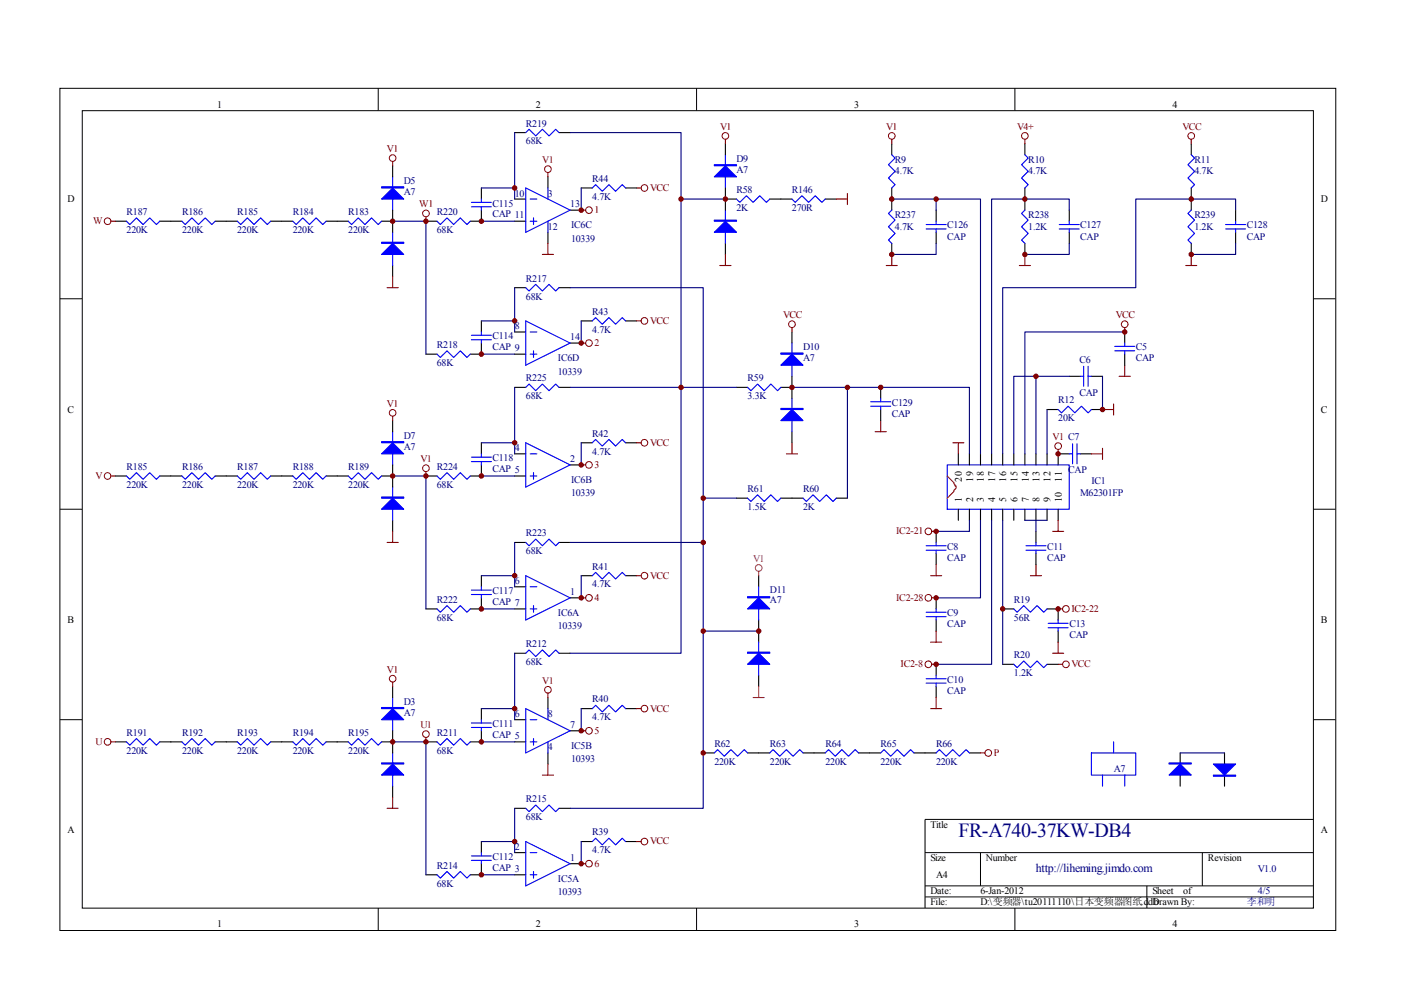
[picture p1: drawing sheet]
<svg xmlns="http://www.w3.org/2000/svg" width="297mm" height="210mm" viewBox="0 0 297 210" stroke-linecap="round" stroke-linejoin="round" font-family="sans-serif">
<g fill="none" stroke="#000" stroke-width=".21">
<path d="M12.7 18.7h270.5v178.6h-270.5zM80.2 18.7v4.7M147.7 18.7v4.7M215.2 18.7v4.7M17.4 23.5h261.1v169h-261.1zM12.7 63.3h4.7M278.4 63.3h4.7M12.7 108h4.7M278.4 108h4.7M12.7 152.6h4.7M278.4 152.6h4.7M278.4 173.7h-82.3v18.8"/>
<path d="M80.2 192.5v4.7M147.7 192.5v4.7M196.1 180.8h82.3M196.1 187.8h82.3M196.1 190.2h82.3M207.9 180.8v7M215.2 192.5v4.7M243.2 187.8v4.7M254.9 180.8v7"/>
</g>
<g fill="none" stroke="#000" stroke-width=".23">
<path d="M83.2 35.2v2.3M102.1 39.9v2.3M109.1 28.1h2.4M116.2 37.5v2.4M118.5 28.1h2.4M123.2 39.9h2.4M132.6 39.9h2.4M153.8 30.5v2.3M153.8 39.9v4.7M189.1 30.5v2.3M189.1 39.9v4.7M217.3 30.5v2.3"/>
<path d="M217.3 39.9v4.7M252.6 30.5v2.3M252.6 39.9v4.7M24.5 46.9h2.3M33.9 46.9h4.7M45.6 46.9h4.7M57.4 46.9h4.7M69.1 46.9h4.7M80.9 46.9h2.3M83.2 44.6v4.7M83.2 56.3v2.3M90.3 46.9h2.4"/>
<path d="M102.1 44.6v2.3h-2.4M109.1 42.2h2.4M109.1 46.9h2.4M116.2 49.3v2.3M120.9 44.6h2.3M153.8 42.2h2.4M153.8 51.6v2.3M163.2 42.2h4.7M175 42.2h2.3M189.1 51.6v2.3M198.5 44.6v2.3M198.5 49.3v2.3"/>
<path d="M217.3 51.6v2.3M226.7 44.6v2.3M226.7 49.3v2.3M252.6 51.6v2.3M262 44.6v2.3M262 49.3v2.3M90.3 75.1h2.4M102.1 72.7v2.4h-2.4M102.1 68v2.4M109.1 70.4h2.4M109.1 75.1h2.4M109.1 61h2.4"/>
<path d="M118.5 61h2.4M120.9 72.7h2.3M123.2 68h2.4M132.6 68h2.4M167.9 70.4v2.3M167.9 79.8v4.7M226.7 79.8h2.3M231.4 79.8h2.4M238.5 70.4v2.3M238.5 75.1v2.3M83.2 89.2v2.3M83.2 98.6v4.7"/>
<path d="M102.1 98.6v2.3h-2.4M102.1 93.9v2.3M109.1 96.2h2.4M109.1 82.1h2.4M118.5 82.1h2.4M120.9 98.6h2.3M123.2 93.9h2.4M132.6 93.9h2.4M156.2 82.1h2.3M165.6 82.1h2.3M167.9 91.5v2.4M186.7 82.1v2.4"/>
<path d="M186.7 86.8v2.4M203.2 96.2v2.4M205.5 96.2v2.4M207.9 96.2v2.4M210.2 96.2v2.4M212.6 96.2v2.4M214.9 96.2v2.4M217.3 96.2v2.4M219.6 96.2v2.4M222 96.2v2.4M222 86.8h2.3M226.7 96.2h-2.4v2.4"/>
<path d="M229 96.2h2.4M231.4 86.8h2.4M24.5 100.9h2.3M33.9 100.9h4.7M45.6 100.9h4.7M57.4 100.9h4.7M69.1 100.9h4.7M80.9 100.9h2.3M83.2 110.3v2.4M90.3 100.9h2.4M109.1 100.9h2.4M109.1 115h2.4"/>
<path d="M118.5 115h2.4M156.2 105.6h2.3M165.6 105.6h4.7M177.3 105.6h2.4M198.5 112.7v2.3M198.5 117.4v2.3M203.2 108v2.3M205.5 108v2.3M207.9 108v2.3M210.2 108v2.3M212.6 108v2.3M214.9 108v2.3"/>
<path d="M217.3 108v2.3M219.6 108v2.3M219.6 112.7v2.3M219.6 117.4v2.3M222 108v2.3M224.3 108v2.3M90.3 129.1h2.4M102.1 122.1v2.3M102.1 126.8v2.3h-2.4M109.1 124.4h2.4M109.1 129.1h2.4M109.1 138.5h2.4"/>
<path d="M118.5 138.5h2.4M120.9 126.8h2.3M123.2 122.1h2.4M132.6 122.1h2.4M160.9 122.1v2.3M160.9 131.5v4.7M198.5 126.8v2.3M198.5 131.5v2.3M212.6 129.1h2.3M222 129.1h2.3v2.4M224.3 133.8v2.4M24.5 157.3h2.3"/>
<path d="M33.9 157.3h4.7M45.6 157.3h4.7M57.4 157.3h4.7M69.1 157.3h4.7M80.9 157.3h2.3M83.2 145.5v2.4M83.2 154.9v4.7M90.3 157.3h2.4M102.1 154.9v2.4h-2.4M102.1 150.2v2.4M109.1 157.3h2.4M109.1 152.6h2.4"/>
<path d="M116.2 147.9v2.3M116.2 159.6v2.4M120.9 154.9h2.3M123.2 150.2h2.4M132.6 150.2h2.4M149.1 159.6h2.3M158.5 159.6h4.7M160.9 143.2v2.3M170.3 159.6h4.7M182 159.6h4.7M193.8 159.6h4.7M198.5 140.9v2.3"/>
<path d="M198.5 145.5v2.4M205.5 159.6h2.4M212.6 140.9h2.3M222 140.9h2.3M250.2 159.6v2.4M259.6 159.6v2.4M83.2 166.7v2.3M102.1 178.4v2.4M109.1 171.4h2.4M118.5 171.4h2.4M123.2 178.4h2.4M132.6 178.4h2.4"/>
<path d="M250.2 164.3v2.4M259.6 164.3v2.4M90.3 185.5h2.4M102.1 183.1v2.4h-2.4M109.1 180.8h2.4M109.1 185.5h2.4M120.9 183.1h2.3"/>
</g>
<g fill="none" stroke="#00f" stroke-width=".23">
<path d="M83.2 37.5v7.1M111.5 28.1l.7-.7 1.4 1.4 1.4-1.4 1.4 1.4 1.4-1.4 .7 .7M111.5 39.9l9.4 4.7-9.4 4.7zM116.2 39.9v2.3M125.6 39.9l.7-.7 1.4 1.4 1.4-1.4 1.4 1.4 1.4-1.4 .7 .7M153.8 32.8v7.1M189.1 32.8l.7 .7-1.4 1.4 1.4 1.4-1.4 1.4 1.4 1.5-.7 .7M217.3 32.8l.7 .7-1.4 1.4 1.4 1.4-1.4 1.4 1.4 1.5-.7 .7M252.6 32.8l.7 .7-1.4 1.4 1.4 1.4-1.4 1.4 1.4 1.5-.7 .7M26.8 46.9l.7 .7 1.4-1.4 1.4 1.4 1.4-1.4 1.5 1.4 .7-.7M38.6 46.9l.7 .7 1.4-1.4 1.4 1.4 1.4-1.4 1.4 1.4 .7-.7M50.3 46.9l.7 .7 1.4-1.4 1.5 1.4 1.4-1.4 1.4 1.4 .7-.7"/>
<path d="M62.1 46.9l.7 .7 1.4-1.4 1.4 1.4 1.4-1.4 1.4 1.4 .7-.7M73.8 46.9l.7 .7 1.5-1.4 1.4 1.4 1.4-1.4 1.4 1.4 .7-.7M83.2 49.3v7M92.7 46.9l.7 .7 1.4-1.4 1.4 1.4 1.4-1.4 1.4 1.4 .7-.7M99.9 42.9h4.3M99.9 43.9h4.3M102.1 42.2v.7M102.1 43.9v.7M112.4 42.2h1.4M112.4 46.9h1.4M113.1 46.2v1.4M116.2 46.9v2.4"/>
<path d="M153.8 44.6v7M156.2 42.2l.7 .7 1.4-1.4 1.4 1.4 1.4-1.4 1.4 1.4 .7-.7M167.9 42.2l.7 .7 1.4-1.4 1.4 1.4 1.4-1.4 1.5 1.4 .7-.7M189.1 44.6l-.7 .7 1.4 1.4-1.4 1.4 1.4 1.4-1.4 1.4 .7 .7M196.4 47.6h4.2M196.4 48.5h4.2M198.5 46.9v.7M198.5 48.5v.8M217.3 44.6l-.7 .7 1.4 1.4-1.4 1.4 1.4 1.4-1.4 1.4 .7 .7M224.6 47.6h4.2M224.6 48.5h4.2M226.7 46.9v.7"/>
<path d="M226.7 48.5v.8M252.6 44.6l-.7 .7 1.4 1.4-1.4 1.4 1.4 1.4-1.4 1.4 .7 .7M259.9 47.6h4.2M259.9 48.5h4.2M262 46.9v.7M262 48.5v.8M92.7 75.1l.7 .7 1.4-1.4 1.4 1.4 1.4-1.4 1.4 1.4 .7-.7M99.9 71.1h4.3M99.9 72h4.3M102.1 70.4v.7M102.1 72v.7M111.5 61l.7 .7 1.4-1.4 1.4 1.4 1.4-1.4 1.4 1.4 .7-.7"/>
<path d="M111.5 68l9.4 4.7-9.4 4.7zM112.4 70.4h1.4M112.4 75.1h1.4M113.1 74.4v1.4M125.6 68l.7-.7 1.4 1.4 1.4-1.4 1.4 1.4 1.4-1.4 .7 .7M167.9 72.7v7.1M229 79.8h.8M229.8 77.7v4.2M230.7 79.8h.7M230.7 77.7v4.2M236.3 73.4h4.3M236.3 74.4h4.3"/>
<path d="M238.5 72.7v.7M238.5 74.4v.7M83.2 91.5v7.1M99.9 96.9h4.3M99.9 97.9h4.3M102.1 96.2v.7M102.1 97.9v.7M111.5 82.1l.7-.7 1.4 1.4 1.4-1.4 1.4 1.4 1.4-1.4 .7 .7M111.5 93.9l9.4 4.7-9.4 4.7zM112.4 96.2h1.4M125.6 93.9l.7-.7 1.4 1.4 1.4-1.4 1.4 1.4 1.4-1.4 .7 .7M158.5 82.1l.7 .7 1.4-1.4 1.4 1.4 1.4-1.4 1.5 1.4 .7-.7"/>
<path d="M167.9 84.5v7M184.6 85.2h4.2M184.6 86.1h4.2M186.7 84.5v.7M186.7 86.1v.7M200.8 98.6h25.9v9.4h-25.9zM224.3 86.8l.8 .7 1.4-1.4 1.4 1.4 1.4-1.4 1.4 1.4 .7-.7M226.7 96.2h.7M227.4 94.1v4.2M228.3 96.2h.7M228.3 94.1v4.2M26.8 100.9l.7 .7 1.4-1.4 1.4 1.4 1.4-1.4 1.5 1.4 .7-.7"/>
<path d="M38.6 100.9l.7 .7 1.4-1.4 1.4 1.4 1.4-1.4 1.4 1.4 .7-.7M50.3 100.9l.7 .7 1.4-1.4 1.5 1.4 1.4-1.4 1.4 1.4 .7-.7M62.1 100.9l.7 .7 1.4-1.4 1.4 1.4 1.4-1.4 1.4 1.4 .7-.7M73.8 100.9l.7 .7 1.5-1.4 1.4 1.4 1.4-1.4 1.4 1.4 .7-.7M83.2 103.3v7M92.7 100.9l.7 .7 1.4-1.4 1.4 1.4 1.4-1.4 1.4 1.4 .7-.7M111.5 115l.7 .7 1.4-1.4 1.4 1.4 1.4-1.4 1.4 1.4 .7-.7M112.4 100.9h1.4M113.1 100.2v1.4M158.5 105.6l.7 .7 1.4-1.4 1.4 1.4 1.4-1.4 1.5 1.4 .7-.7M170.3 105.6l.7 .7 1.4-1.4 1.4 1.4 1.4-1.4 1.4 1.4 .7-.7M196.4 115.7h4.2"/>
<path d="M196.4 116.7h4.2M198.5 115v.7M198.5 116.7v.7M217.5 115.7h4.3M217.5 116.7h4.3M219.6 115v.7M219.6 116.7v.7M92.7 129.1l.7 .7 1.4-1.4 1.4 1.4 1.4-1.4 1.4 1.4 .7-.7M99.9 125.1h4.3M99.9 126.1h4.3M102.1 124.4v.7M102.1 126.1v.7"/>
<path d="M111.5 138.5l.7-.7 1.4 1.4 1.4-1.4 1.4 1.4 1.4-1.4 .7 .7M111.5 122.1l9.4 4.7-9.4 4.7zM112.4 124.4h1.4M112.4 129.1h1.4M113.1 128.4v1.4M125.6 122.1l.7-.7 1.4 1.4 1.4-1.4 1.4 1.4 1.4-1.4 .7 .7M160.9 124.4v7.1M160.9 136.2v7M196.4 129.8h4.2M196.4 130.8h4.2M198.5 129.1v.7M198.5 130.8v.7"/>
<path d="M214.9 129.1l.7 .7 1.5-1.4 1.4 1.4 1.4-1.4 1.4 1.4 .7-.7M222.2 132.2h4.3M222.2 133.1h4.3M224.3 131.5v.7M224.3 133.1v.7M26.8 157.3l.7 .7 1.4-1.4 1.4 1.4 1.4-1.4 1.5 1.4 .7-.7M38.6 157.3l.7 .7 1.4-1.4 1.4 1.4 1.4-1.4 1.4 1.4 .7-.7M50.3 157.3l.7 .7 1.4-1.4 1.5 1.4 1.4-1.4 1.4 1.4 .7-.7M62.1 157.3l.7 .7 1.4-1.4 1.4 1.4 1.4-1.4 1.4 1.4 .7-.7M73.8 157.3l.7 .7 1.5-1.4 1.4 1.4 1.4-1.4 1.4 1.4 .7-.7M83.2 147.9v7M83.2 159.6v7.1"/>
<path d="M92.7 157.3l.7 .7 1.4-1.4 1.4 1.4 1.4-1.4 1.4 1.4 .7-.7M99.9 153.3h4.3M99.9 154.2h4.3M102.1 152.6v.7M102.1 154.2v.7M111.5 150.2l9.4 4.7-9.4 4.7zM112.4 152.6h1.4M112.4 157.3h1.4M113.1 156.6v1.4M116.2 150.2v2.4M116.2 157.3v2.3M125.6 150.2l.7-.7 1.4 1.4 1.4-1.4 1.4 1.4 1.4-1.4 .7 .7"/>
<path d="M151.4 159.6l.8-.7 1.4 1.4 1.4-1.4 1.4 1.4 1.4-1.4 .7 .7M163.2 159.6l.7-.7 1.4 1.4 1.4-1.4 1.4 1.4 1.5-1.4 .7 .7M175 159.6l.7-.7 1.4 1.4 1.4-1.4 1.4 1.4 1.4-1.4 .7 .7M186.7 159.6l.7-.7 1.4 1.4 1.4-1.4 1.5 1.4 1.4-1.4 .7 .7M196.4 143.9h4.2M196.4 144.8h4.2M198.5 159.6l.7-.7 1.4 1.4 1.4-1.4 1.4 1.4 1.4-1.4 .7 .7M198.5 143.2v.7M198.5 144.8v.7M214.9 140.9l.7 .7 1.5-1.5 1.4 1.5 1.4-1.5 1.4 1.5 .7-.7M231.4 159.6h9.4v4.7h-9.4zM236.1 157.3v2.3"/>
<path d="M111.5 171.4l.7 .7 1.4-1.4 1.4 1.4 1.4-1.4 1.4 1.4 .7-.7M111.5 178.4l9.4 4.7-9.4 4.7zM125.6 178.4l.7-.7 1.4 1.4 1.4-1.4 1.4 1.4 1.4-1.4 .7 .7M233.8 164.3v2.4M238.5 164.3v2.4M92.7 185.5l.7 .7 1.4-1.4 1.4 1.4 1.4-1.4 1.4 1.4 .7-.7M99.9 181.5h4.3M99.9 182.4h4.3M102.1 180.8v.7M102.1 182.4v.7M112.4 180.8h1.4M112.4 185.5h1.4"/>
<path d="M113.1 184.8v1.4"/>
</g>
<g fill="none" stroke="#800000" stroke-width=".21">
<circle cx="83.2" cy="33.5" r=".7"/>
<circle cx="116.2" cy="35.9" r=".71"/>
<circle cx="136.6" cy="39.9" r=".7"/>
<circle cx="153.8" cy="28.8" r=".7"/>
<circle cx="189.1" cy="28.8" r=".7"/>
<circle cx="217.3" cy="28.8" r=".7"/>
<circle cx="252.6" cy="28.8" r=".7"/>
<circle cx="22.8" cy="46.9" r=".7"/>
<circle cx="90.3" cy="45.3" r=".71"/>
<circle cx="124.9" cy="44.6" r=".7"/>
<circle cx="124.9" cy="72.7" r=".7"/>
<circle cx="136.6" cy="68" r=".71"/>
<circle cx="167.9" cy="68.7" r=".71"/>
<circle cx="238.5" cy="68.7" r=".71"/>
<circle cx="83.2" cy="87.5" r=".7"/>
<circle cx="90.3" cy="99.3" r=".71"/>
<circle cx="124.9" cy="98.6" r=".71"/>
<circle cx="136.6" cy="93.9" r=".7"/>
<circle cx="224.3" cy="94.6" r=".71"/>
<circle cx="22.8" cy="100.9" r=".7"/>
<circle cx="196.8" cy="112.7" r=".71"/>
<circle cx="124.9" cy="126.8" r=".71"/>
<circle cx="136.6" cy="122.1" r=".7"/>
<circle cx="196.8" cy="126.8" r=".71"/>
<circle cx="226" cy="129.1" r=".71"/>
<circle cx="22.8" cy="157.3" r=".71"/>
<circle cx="83.2" cy="143.9" r=".71"/>
<circle cx="90.3" cy="155.6" r=".71"/>
<circle cx="116.2" cy="146.3" r=".71"/>
<circle cx="124.9" cy="154.9" r=".7"/>
<circle cx="136.6" cy="150.2" r=".7"/>
<circle cx="196.8" cy="140.8" r=".71"/>
<circle cx="209.5" cy="159.6" r=".71"/>
<circle cx="226" cy="140.8" r=".71"/>
<circle cx="136.6" cy="178.4" r=".7"/>
<circle cx="124.9" cy="183.1" r=".7"/>
</g>
<g fill="none" stroke="#800000" stroke-width=".23">
<path d="M83.2 34.2v1M116.2 36.6v.9M135 39.9h.9M153.8 29.5v1M189.1 29.5v1M217.3 29.5v1M252.6 29.5v1M23.5 46.9h1M83.2 58.6v2.4M90.3 46v.9M115 53.9h2.3M116.2 51.6v2.3"/>
<path d="M123.2 44.6h1M152.6 56.3h2.4M153.8 53.9v2.4M177.3 42.2h2.4M179.7 41v2.4M187.9 56.3h2.3M189.1 53.9v2.4M216.1 56.3h2.4M217.3 53.9v2.4M251.4 56.3h2.3M252.6 53.9v2.4M82.1 61h2.3"/>
<path d="M123.2 72.7h1M135 68h.9M167.9 69.5v.9M237.3 79.8h2.3M238.5 69.5v.9M238.5 77.4v2.4M83.2 88.2v1M90.3 100v.9M123.2 98.6h1M135 93.9h.9M166.7 96.2h2.4M167.9 93.9v2.3"/>
<path d="M185.5 91.5h2.4M186.7 89.2v2.3M202 93.9h2.4M203.2 93.9v2.3M224.3 95.3v.9M231.4 96.2h2.4M233.8 95.1v2.3M233.8 86.8h2.3M236.1 85.7v2.3M23.5 100.9h1M82.1 115h2.3M83.2 112.7v2.3"/>
<path d="M197.5 112.7h1M198.5 119.7v2.4M219.6 119.7v2.4M223.2 112.7h2.3M224.3 110.3v2.4M123.2 126.8h1M135 122.1h.9M197.3 122.1h2.4M197.3 136.2h2.4M197.5 126.8h1M198.5 133.8v2.4M218.5 122.1h2.3"/>
<path d="M223.2 138.5h2.3M224.3 136.2v2.3M224.3 129.1h1M23.5 157.3h1M83.2 144.6v.9M90.3 156.4v.9M116.2 147v.9M123.2 154.9h1M135 150.2h.9M197.3 150.2h2.4M197.5 140.9h1M198.5 147.9v2.3"/>
<path d="M207.9 159.6h.9M224.3 140.9h1M82.1 171.4h2.3M83.2 169v2.4M115 164.3h2.3M116.2 162v2.3M135 178.4h.9M123.2 183.1h1"/>
</g>
<g fill="#00f" stroke="#00f" stroke-width=".23">
<path d="M83.2 51.6l2.4 2.3h-4.7z"/>
<path d="M83.2 39.9l2.4 2.3h-4.7z"/>
<path d="M83.2 105.6l2.4 2.4h-4.7z"/>
<path d="M83.2 93.9l2.4 2.3h-4.7z"/>
<path d="M83.2 162l2.4 2.3h-4.7z"/>
<path d="M83.2 150.2l2.4 2.4h-4.7z"/>
<path d="M151.4 49.3l2.4-2.4 2.4 2.4z"/>
<path d="M151.4 37.5l2.4-2.3 2.4 2.3z"/>
<path d="M165.6 89.2l2.3-2.4 2.4 2.4z"/>
<path d="M165.6 77.4l2.3-2.3 2.4 2.3z"/>
<path d="M247.9 164.3l2.3-2.3 2.4 2.3z"/>
<path d="M257.3 162h4.7l-2.4 2.3z"/>
<path d="M160.9 138.5l2.3 2.4h-4.7z"/>
<path d="M158.5 129.1l2.4-2.3 2.3 2.3z"/>
<path d="M80.9 51.4h4.7v.2h-4.7z" fill-rule="evenodd"/>
<path d="M80.9 39.6h4.7v.3h-4.7z" fill-rule="evenodd"/>
<path d="M80.9 105.4h4.7v.2h-4.7z" fill-rule="evenodd"/>
<path d="M80.9 93.6h4.7v.3h-4.7z" fill-rule="evenodd"/>
<path d="M80.9 161.8h4.7v.2h-4.7z" fill-rule="evenodd"/>
<path d="M80.9 150h4.7v.2h-4.7z" fill-rule="evenodd"/>
<path d="M151.4 46.7h4.8v.2h-4.8z" fill-rule="evenodd"/>
<path d="M151.4 34.9h4.8v.3h-4.8z" fill-rule="evenodd"/>
<path d="M165.6 86.6h4.7v.2h-4.7z" fill-rule="evenodd"/>
<path d="M165.6 74.9h4.7v.2h-4.7z" fill-rule="evenodd"/>
<path d="M247.9 161.8h4.7v.2h-4.7z" fill-rule="evenodd"/>
<path d="M257.3 164.3h4.7v.3h-4.7z" fill-rule="evenodd"/>
<path d="M158.5 138.3h4.7v.2h-4.7z" fill-rule="evenodd"/>
<path d="M158.5 126.5h4.7v.3h-4.7z" fill-rule="evenodd"/>
</g>
<g fill="none" stroke="#000080" stroke-width=".23">
<path d="M102.1 39.9h7M109.1 28.1v14.1M120.9 28.1h23.5v110.4h-23.5M123.2 39.9v4.7M83.2 46.9h7.1v28.2M102.1 46.9h7M144.4 42.2h9.4M189.1 42.2h9.4v2.4M198.5 51.6v2.3h-9.4M198.5 42.2h9.4v54M226.7 44.6v-2.4h-16.5v54M226.7 51.6v2.3h-9.4"/>
<path d="M262 44.6v-2.4h-21.2v18.8h-28.2v35.2M262 51.6v2.3h-9.4M102.1 68h7M102.1 75.1h7M109.1 61v9.4M120.9 61h28.2v110.4h-28.2M123.2 68v4.7M219.6 79.8h-4.7v16.4M226.7 79.8h-7.1v16.4M233.8 79.8v7M238.5 70.4h-21.2v25.8M102.1 93.9h7"/>
<path d="M109.1 82.1v14.1M120.9 82.1h35.3M123.2 93.9v4.7M167.9 82.1h37.6v14.1M179.7 82.1v23.5M222 86.8v9.4M83.2 100.9h7.1v28.2M102.1 100.9h7M109.1 115v9.4M120.9 115h28.2M149.1 105.6h7.1M205.5 110.3v2.4h-7"/>
<path d="M207.9 110.3v16.5h-9.4M210.2 110.3v30.6h-11.7M212.6 110.3v30.6M217.3 110.3h4.7M219.6 110.3v2.4M102.1 122.1h7M102.1 129.1h7M109.1 138.5v14.1M123.2 122.1v4.7M149.1 133.8h11.8M83.2 157.3h7.1v28.2M102.1 150.2h7"/>
<path d="M102.1 157.3h7M123.2 150.2v4.7M250.2 159.6h9.4M102.1 178.4h7M109.1 171.4v9.4M123.2 178.4v4.7M102.1 185.5h7"/>
</g>
<g fill="#800000" stroke="#800000" stroke-width=".21">
<circle cx="109.1" cy="39.9" r=".47"/>
<circle cx="102.1" cy="46.9" r=".47"/>
<circle cx="109.1" cy="68" r=".47"/>
<circle cx="90.3" cy="46.9" r=".47"/>
<circle cx="102.1" cy="75.1" r=".47"/>
<circle cx="123.2" cy="44.6" r=".47"/>
<circle cx="123.2" cy="72.7" r=".47"/>
<circle cx="102.1" cy="100.9" r=".47"/>
<circle cx="109.1" cy="93.9" r=".47"/>
<circle cx="102.1" cy="129.1" r=".47"/>
<circle cx="109.1" cy="122.1" r=".47"/>
<circle cx="102.1" cy="157.3" r=".47"/>
<circle cx="109.1" cy="150.2" r=".47"/>
<circle cx="102.1" cy="185.5" r=".47"/>
<circle cx="109.1" cy="178.4" r=".47"/>
<circle cx="90.3" cy="157.3" r=".47"/>
<circle cx="90.3" cy="100.9" r=".47"/>
<circle cx="83.2" cy="46.9" r=".47"/>
<circle cx="83.2" cy="100.9" r=".47"/>
<circle cx="83.2" cy="157.3" r=".47"/>
<circle cx="149.1" cy="115" r=".47"/>
<circle cx="149.1" cy="159.6" r=".47"/>
<circle cx="123.2" cy="126.8" r=".47"/>
<circle cx="123.2" cy="154.9" r=".47"/>
<circle cx="123.2" cy="183.1" r=".47"/>
<circle cx="123.2" cy="98.6" r=".47"/>
<circle cx="198.5" cy="112.7" r=".47"/>
<circle cx="224.3" cy="129.1" r=".47"/>
<circle cx="212.6" cy="129.1" r=".47"/>
<circle cx="198.5" cy="126.8" r=".47"/>
<circle cx="198.5" cy="140.8" r=".47"/>
<circle cx="224.3" cy="96.2" r=".47"/>
<circle cx="153.8" cy="42.2" r=".47"/>
<circle cx="144.4" cy="42.2" r=".47"/>
<circle cx="167.9" cy="82.1" r=".47"/>
<circle cx="144.4" cy="82.1" r=".47"/>
<circle cx="149.1" cy="105.6" r=".47"/>
<circle cx="179.7" cy="82.1" r=".47"/>
<circle cx="186.7" cy="82.1" r=".47"/>
<circle cx="233.8" cy="86.8" r=".47"/>
<circle cx="238.5" cy="70.4" r=".47"/>
<circle cx="252.6" cy="53.9" r=".47"/>
<circle cx="217.3" cy="53.9" r=".47"/>
<circle cx="189.1" cy="53.9" r=".47"/>
<circle cx="189.1" cy="42.2" r=".47"/>
<circle cx="198.5" cy="42.2" r=".47"/>
<circle cx="217.3" cy="42.2" r=".47"/>
<circle cx="252.6" cy="42.2" r=".47"/>
<circle cx="160.9" cy="133.8" r=".47"/>
<circle cx="149.1" cy="133.8" r=".47"/>
<circle cx="219.6" cy="79.8" r=".47"/>
</g>
<path d="M200.8 100.9l.3 .3a3.7 3.7 0 0 1 1.4 1.8h.2a.74 .74 0 0 1-.5 1v.2l-1.4 1.4" fill="none" stroke="#f00" stroke-width=".23"/>
<circle cx="160.9" cy="120.4" r=".71" fill="none" stroke="#a1006a" stroke-width=".21"/>
<path d="M160.9 121.1v1M159.7 147.9h2.3M160.9 145.5v2.4" fill="none" stroke="#a1006a" stroke-width=".23"/>
<text font-size="4.2" fill="#000080" x="203.2" y="177.4">FR-A740-37KW-DB4</text>
<text font-size="2.5" fill="#000080" x="219.6" y="184.8">http://liheming.jimdo.com</text>
<g font-size="2.1">
<text x="46.1" y="22.9">1</text>
<text x="113.6" y="22.9">2</text>
<text x="181.1" y="22.9">3</text>
<text x="248.6" y="22.9">4</text>
<text x="14.3" y="42.8">D</text>
<text x="280.1" y="42.8">D</text>
<text x="14.3" y="87.5">C</text>
<text x="280.1" y="87.5">C</text>
<text x="204" y="106.5" transform="rotate(-90 204 106.5)">1</text>
<text x="204" y="102.1" transform="rotate(-90 204 102.1)">20</text>
<text x="206.3" y="106.5" transform="rotate(-90 206.3 106.5)">2</text>
<text x="206.3" y="102.1" transform="rotate(-90 206.3 102.1)">19</text>
<text x="208.6" y="106.5" transform="rotate(-90 208.6 106.5)">3</text>
<text x="208.6" y="102.1" transform="rotate(-90 208.6 102.1)">18</text>
<text x="211" y="106.5" transform="rotate(-90 211 106.5)">4</text>
<text x="211" y="102.1" transform="rotate(-90 211 102.1)">17</text>
<text x="213.4" y="106.5" transform="rotate(-90 213.4 106.5)">5</text>
<text x="213.4" y="102.1" transform="rotate(-90 213.4 102.1)">16</text>
<text x="215.7" y="106.5" transform="rotate(-90 215.7 106.5)">6</text>
<text x="215.7" y="102.1" transform="rotate(-90 215.7 102.1)">15</text>
<text x="218.1" y="106.5" transform="rotate(-90 218.1 106.5)">7</text>
<text x="218.1" y="102.1" transform="rotate(-90 218.1 102.1)">14</text>
<text x="220.4" y="106.5" transform="rotate(-90 220.4 106.5)">8</text>
<text x="220.4" y="102.1" transform="rotate(-90 220.4 102.1)">13</text>
<text x="222.8" y="106.5" transform="rotate(-90 222.8 106.5)">9</text>
<text x="222.8" y="102.1" transform="rotate(-90 222.8 102.1)">12</text>
<text x="225.1" y="106.5" transform="rotate(-90 225.1 106.5)">10</text>
<text x="225.1" y="102.1" transform="rotate(-90 225.1 102.1)">11</text>
<text x="14.3" y="132.1">B</text>
<text x="280.1" y="132.1">B</text>
<text x="14.3" y="176.7">A</text>
<text x="197.3" y="175.5">Title</text>
<text x="280.1" y="176.7">A</text>
<text x="197.3" y="182.6">Size</text>
<text x="209" y="182.6">Number</text>
<text x="256.1" y="182.6">Revision</text>
<text x="197.3" y="189.6">Date:</text>
<text x="197.3" y="192">File:</text>
<text x="198.5" y="186.1">A4</text>
<text x="207.9" y="189.6">6-Jan-2012</text>
<text x="207.9" y="192">D:\变频器\tu20111110\日本变频器图纸.ddb</text>
<text x="244.3" y="189.6">Sheet</text>
<text x="244.3" y="192">Drawn By:</text>
<text x="250.9" y="189.6">of</text>
<text x="46.1" y="196.6">1</text>
<text x="113.6" y="196.6">2</text>
<text x="181.1" y="196.6">3</text>
<text x="248.6" y="196.6">4</text>
</g>
<g font-size="2.1" fill="#000080">
<text x="111.5" y="26.9">R219</text>
<text x="111.5" y="30.6">68K</text>
<text x="156.1" y="34.4">D9</text>
<text x="189.7" y="34.6">R9</text>
<text x="218" y="34.6">R10</text>
<text x="253.2" y="34.6">R11</text>
<text x="85.6" y="39">D5</text>
<text x="85.6" y="41.4">A7</text>
<text x="109.1" y="41.7">10</text>
<text x="116.2" y="41.7">3</text>
<text x="125.6" y="38.6">R44</text>
<text x="156.1" y="36.7">A7</text>
<text x="156.1" y="40.9">R58</text>
<text x="167.9" y="40.9">R146</text>
<text x="189.7" y="36.9">4.7K</text>
<text x="218" y="36.9">4.7K</text>
<text x="253.2" y="36.9">4.7K</text>
<text x="26.8" y="45.6">R187</text>
<text x="38.6" y="45.6">R186</text>
<text x="50.3" y="45.6">R185</text>
<text x="62.1" y="45.6">R184</text>
<text x="73.8" y="45.6">R183</text>
<text x="92.6" y="45.6">R220</text>
<text x="104.4" y="43.8">C115</text>
<text x="104.4" y="46.1">CAP 11</text>
<text x="120.9" y="44">13</text>
<text x="125.6" y="42.3">4.7K</text>
<text x="156.1" y="44.7">2K</text>
<text x="167.9" y="44.7">270R</text>
<text x="189.7" y="46.3">R237</text>
<text x="218" y="46.3">R238</text>
<text x="253.2" y="46.3">R239</text>
<text x="26.8" y="49.4">220K</text>
<text x="38.6" y="49.4">220K</text>
<text x="50.3" y="49.4">220K</text>
<text x="62.1" y="49.4">220K</text>
<text x="73.8" y="49.4">220K</text>
<text x="92.6" y="49.4">68K</text>
<text x="116.2" y="48.7">12</text>
<text x="121.1" y="48.4">IC6C</text>
<text x="121.1" y="51.2">10339</text>
<text x="189.7" y="48.7">4.7K</text>
<text x="200.8" y="48.4">C126</text>
<text x="200.8" y="50.8">CAP</text>
<text x="218" y="48.7">1.2K</text>
<text x="229" y="48.4">C127</text>
<text x="229" y="50.8">CAP</text>
<text x="253.2" y="48.7">1.2K</text>
<text x="264.3" y="48.4">C128</text>
<text x="264.3" y="50.8">CAP</text>
<text x="111.5" y="59.7">R217</text>
<text x="111.5" y="63.5">68K</text>
<text x="104.4" y="71.9">C114</text>
<text x="109.1" y="69.8">8</text>
<text x="125.6" y="66.7">R43</text>
<text x="125.6" y="70.5">4.7K</text>
<text x="92.6" y="73.8">R218</text>
<text x="92.6" y="77.6">68K</text>
<text x="104.4" y="74.3">CAP 9</text>
<text x="118.3" y="76.6">IC6D</text>
<text x="120.9" y="72.2">14</text>
<text x="170.3" y="74.3">D10</text>
<text x="170.3" y="76.6">A7</text>
<text x="228.9" y="76.9">C6</text>
<text x="240.8" y="74.3">C5</text>
<text x="240.8" y="76.6">CAP</text>
<text x="111.5" y="80.9">R225</text>
<text x="118.3" y="79.4">10339</text>
<text x="158.5" y="80.9">R59</text>
<text x="228.9" y="83.9">CAP</text>
<text x="111.5" y="84.6">68K</text>
<text x="158.5" y="84.6">3.3K</text>
<text x="189.1" y="86">C129</text>
<text x="189.1" y="88.4">CAP</text>
<text x="224.4" y="85.5">R12</text>
<text x="224.4" y="89.3">20K</text>
<text x="85.6" y="93.1">D7</text>
<text x="85.6" y="95.4">A7</text>
<text x="109.1" y="95.7">4</text>
<text x="125.6" y="92.6">R42</text>
<text x="26.8" y="99.7">R185</text>
<text x="38.6" y="99.7">R186</text>
<text x="50.3" y="99.7">R187</text>
<text x="62.1" y="99.7">R188</text>
<text x="73.8" y="99.7">R189</text>
<text x="92.6" y="99.7">R224</text>
<text x="104.4" y="97.8">C118</text>
<text x="104.4" y="100.1">CAP 5</text>
<text x="120.9" y="98">2</text>
<text x="125.6" y="96.4">4.7K</text>
<text x="226.5" y="100.3">CAP</text>
<text x="26.8" y="103.4">220K</text>
<text x="38.6" y="103.4">220K</text>
<text x="50.3" y="103.4">220K</text>
<text x="62.1" y="103.4">220K</text>
<text x="73.8" y="103.4">220K</text>
<text x="92.6" y="103.4">68K</text>
<text x="121.1" y="102.5">IC6B</text>
<text x="121.1" y="105.3">10339</text>
<text x="158.5" y="104.3">R61</text>
<text x="170.3" y="104.3">R60</text>
<text x="229" y="105.1">M62301FP</text>
<text x="231.4" y="102.7">IC1</text>
<text x="111.5" y="113.7">R223</text>
<text x="158.5" y="108.1">1.5K</text>
<text x="170.3" y="108.1">2K</text>
<text x="111.5" y="117.5">68K</text>
<text x="200.8" y="116.6">C8</text>
<text x="200.8" y="118.9">CAP</text>
<text x="222" y="116.6">C11</text>
<text x="222" y="118.9">CAP</text>
<text x="104.4" y="125.9">C117</text>
<text x="109.1" y="123.9">6</text>
<text x="125.6" y="120.7">R41</text>
<text x="125.6" y="124.6">4.7K</text>
<text x="163.2" y="125.7">D11</text>
<text x="92.6" y="127.9">R222</text>
<text x="92.6" y="131.6">68K</text>
<text x="104.4" y="128.3">CAP 7</text>
<text x="118.3" y="130.7">IC6A</text>
<text x="120.9" y="126.2">1</text>
<text x="163.2" y="127.9">A7</text>
<text x="200.8" y="130.7">C9</text>
<text x="215" y="127.9">R19</text>
<text x="215" y="131.6">56R</text>
<text x="111.5" y="137.3">R212</text>
<text x="118.3" y="133.4">10339</text>
<text x="200.8" y="133">CAP</text>
<text x="226.7" y="133">C13</text>
<text x="226.7" y="135.3">CAP</text>
<text x="111.5" y="141">68K</text>
<text x="215" y="139.5">R20</text>
<text x="215" y="143.4">1.2K</text>
<text x="85.6" y="149.5">D3</text>
<text x="125.6" y="148.9">R40</text>
<text x="200.8" y="144.7">C10</text>
<text x="200.8" y="147.1">CAP</text>
<text x="85.6" y="151.8">A7</text>
<text x="104.4" y="154.1">C111</text>
<text x="109.1" y="152">6</text>
<text x="116.2" y="152">8</text>
<text x="120.9" y="154.4">7</text>
<text x="125.6" y="152.8">4.7K</text>
<text x="26.8" y="156.1">R191</text>
<text x="26.8" y="159.8">220K</text>
<text x="38.6" y="156.1">R192</text>
<text x="38.6" y="159.8">220K</text>
<text x="50.3" y="156.1">R193</text>
<text x="50.3" y="159.8">220K</text>
<text x="62.1" y="156.1">R194</text>
<text x="62.1" y="159.8">220K</text>
<text x="73.8" y="156.1">R195</text>
<text x="73.8" y="159.8">220K</text>
<text x="92.6" y="156.1">R211</text>
<text x="92.6" y="159.8">68K</text>
<text x="104.4" y="156.5">CAP 5</text>
<text x="116.2" y="159.1">4</text>
<text x="121.1" y="158.8">IC5B</text>
<text x="121.1" y="161.6">10393</text>
<text x="151.5" y="158.3">R62</text>
<text x="163.2" y="158.3">R63</text>
<text x="175" y="158.3">R64</text>
<text x="186.7" y="158.3">R65</text>
<text x="198.5" y="158.3">R66</text>
<text x="151.5" y="162.2">220K</text>
<text x="163.2" y="162.2">220K</text>
<text x="175" y="162.2">220K</text>
<text x="186.7" y="162.2">220K</text>
<text x="198.5" y="162.2">220K</text>
<text x="236.1" y="163.8">A7</text>
<text x="111.5" y="170.1">R215</text>
<text x="111.5" y="173.8">68K</text>
<text x="125.6" y="177.1">R39</text>
<text x="92.6" y="184.2">R214</text>
<text x="104.4" y="182.3">C112</text>
<text x="104.4" y="184.7">CAP 3</text>
<text x="109.1" y="180.2">2</text>
<text x="120.9" y="182.6">1</text>
<text x="125.6" y="180.9">4.7K</text>
<text x="266.7" y="184.9">V1.0</text>
<text x="92.6" y="188">68K</text>
<text x="118.3" y="187">IC5A</text>
<text x="118.3" y="189.8">10393</text>
<text x="264.3" y="192">李和明</text>
<text x="266.7" y="189.6">4/5</text>
</g>
<g font-size="2.1" fill="#800000">
<text x="152.7" y="27.5">V1</text>
<text x="187.9" y="27.5">V1</text>
<text x="215.6" y="27.5">V4+</text>
<text x="250.7" y="27.5">VCC</text>
<text x="82" y="32.3">V1</text>
<text x="115" y="34.6">V1</text>
<text x="137.8" y="40.5">VCC</text>
<text x="19.7" y="47.5">W</text>
<text x="88.9" y="44">W1</text>
<text x="126.1" y="45.1">1</text>
<text x="137.8" y="68.7">VCC</text>
<text x="166" y="67.5">VCC</text>
<text x="236.6" y="67.5">VCC</text>
<text x="126.1" y="73.3">2</text>
<text x="82" y="86.3">V1</text>
<text x="137.8" y="94.5">VCC</text>
<text x="223.2" y="93.3">V1 C7</text>
<text x="20.2" y="101.5">V</text>
<text x="89.2" y="98">V1</text>
<text x="126.1" y="99.2">3</text>
<text x="190" y="113.3">IC2-21</text>
<text x="137.8" y="122.7">VCC</text>
<text x="126.1" y="127.4">4</text>
<text x="190" y="127.4">IC2-28</text>
<text x="227.2" y="129.7">IC2-22</text>
<text x="82" y="142.6">V1</text>
<text x="190.9" y="141.5">IC2-8</text>
<text x="227.2" y="141.5">VCC</text>
<text x="115" y="145">V1</text>
<text x="89.2" y="154.4">U1</text>
<text x="126.1" y="155.5">5</text>
<text x="137.8" y="150.9">VCC</text>
<text x="20.2" y="157.9">U</text>
<text x="210.7" y="160.3">P</text>
<text x="137.8" y="179">VCC</text>
<text x="126.1" y="183.7">6</text>
</g>
<text font-size="2.1" fill="#a1006a" x="159.7" y="119.1">V1</text>
</svg>
